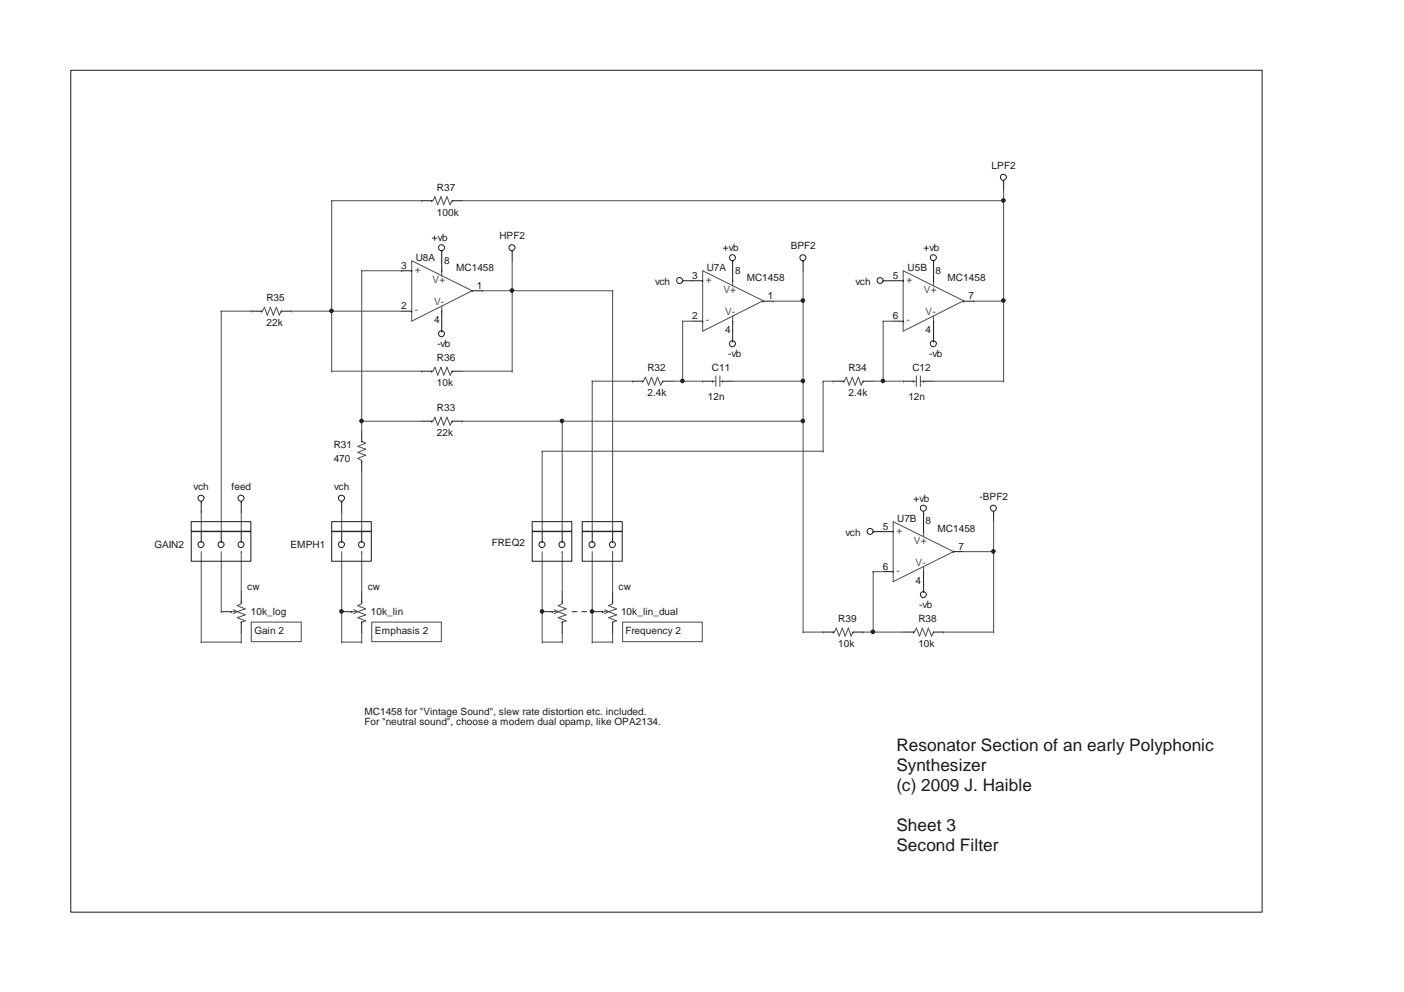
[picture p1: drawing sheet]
<svg xmlns="http://www.w3.org/2000/svg" width="297mm" height="210mm" viewBox="0 0 297 210" stroke-linecap="round" stroke-linejoin="round" font-family="sans-serif">
<g fill="none" stroke="#1b1b1b" stroke-width=".21">
<path d="M15 14.9h252v178.1h-252zM85 57.3h2.1M87.1 57.3h.1M89.2 42.5h2.1M91.3 42.5h.1M93.5 57.3h.1M93.5 55.2v2.1M95.7 42.5h.1M95.7 42.5h2.1M146.5 59.4h2.2M148.7 59.4h.1M155 59.4h.1"/>
<path d="M155 57.3v2.1M189 59.4h2.2M191.2 59.4h.1M197.5 59.4h.1M197.5 57.3v2.1M53.2 65.8h2.1M55.3 65.8h.1M59.5 65.8h.1M59.5 65.8h2.1M85 65.8h2.1M87.1 65.8h.1M89.2 78.5h2.1"/>
<path d="M91.3 78.5h.1M93.5 65.8h.1M93.5 65.8v2.2M95.7 78.5h.1M95.7 78.5h2.1M99.9 61.5h.1M99.9 61.5h2.1M146.5 68h2.2M148.7 68h.1M155 68h.1M155 68v2.1M161.4 63.7h.1"/>
<path d="M161.4 63.7h2.2M189 68h2.2M191.2 68h.1M197.5 68h.1M197.5 68v2.1M203.9 63.7h.1M203.9 63.7h2.1M76.5 93.4h.1M76.5 97.7h.1M76.5 91.2v2.2M76.5 97.7v2.1M89.2 89.1h2.1"/>
<path d="M91.3 89.1h.1M95.7 89.1h.1M95.7 89.1h2.1M133.8 80.7h2.2M136 80.7h.1M140.2 80.7h.1M140.2 80.7h2.1M148.7 80.7h2.1M150.8 80.7h.1M152.9 80.7h.1M152.9 80.7h2.1M176.3 80.7h2.1"/>
<path d="M178.4 80.7h.1M182.6 80.7h.1M182.6 80.7h2.1M191.2 80.7h2.1M193.3 80.7h.1M195.4 80.7h.1M195.4 80.7h2.1M186.8 112.5h2.2M189 112.5h.1M195.4 112.5h.1M195.4 110.4v2.1M201.7 116.7h.1"/>
<path d="M201.7 116.7h2.2M46.8 129.4h2.1M48.9 129.4h.1M51 131.6h.1M51 127.3h.1M51 125.2v2.1M51 131.6v2.1M72.3 129.4h2.1M74.4 129.4h.1M76.5 131.6h.1M76.5 127.3h.1M76.5 125.2v2.1"/>
<path d="M76.5 131.6v2.1M114.7 129.4h2.1M116.8 129.4h.1M118.9 131.6h.1M118.9 127.3h.1M118.9 125.2v2.1M118.9 131.6v2.1M125.3 129.4h2.2M127.5 129.4h.1M129.6 131.6h.1M129.6 127.3h.1M129.6 125.2v2.1"/>
<path d="M129.6 131.6v2.1M174.1 133.7h2.2M176.3 133.7h.1M180.5 133.7h.1M180.5 133.7h2.1M186.8 121h2.2M189 121h.1M191.2 133.7h2.1M193.3 133.7h.1M195.4 121h.1M195.4 121v2.1M197.5 133.7h.1"/>
<path d="M197.5 133.7h2.1"/>
<circle cx="42.5" cy="115.2" r=".64"/>
</g>
<g fill="none" stroke="#4b4b4b" stroke-width=".21">
<path d="M87.1 55.2l12.8 6.3-12.8 6.5zM91.3 42.5h.3l.4-.9 .6 1.7 .7-1.7 .6 1.7 .7-1.7 .6 1.7 .5-.8M93.5 57.3v1.1M148.7 57.3l12.7 6.3-12.7 6.5zM155 59.4v1.1M191.1 57.3l12.8 6.3-12.8 6.5zM197.5 59.4v1.1M55.3 65.8h.2l.5-.8 .5 1.7 .7-1.7 .6 1.7 .7-1.7 .6 1.7 .4-.9M91.3 78.5h.3l.4-.8 .6 1.7 .7-1.7 .6 1.7 .7-1.7 .6 1.7 .5-.9M93.5 64.7v1.1M151.5 79.6v2.2M152.3 79.6v2.2"/>
<path d="M155 66.9v1.1M193.9 79.6v2.2M194.7 79.6v2.2M197.5 66.9v1.1M76.5 93.4l.9 .4-1.7 .7 1.7 .6-1.7 .6 1.7 .6-1.7 .7 .8 .4v.2M91.3 89.1h.3l.4-.8 .6 1.7 .7-1.7 .6 1.7 .7-1.7 .6 1.7 .5-.9M136 80.7h.1l.5-.9 .6 1.7 .6-1.7 .7 1.7 .6-1.7 .7 1.7 .4-.8M150.8 80.7h.7M152.3 80.7h.6M178.4 80.7h.2l.5-.9 .5 1.7 .7-1.7 .6 1.7 .7-1.7 .6 1.7 .4-.8M193.3 80.7h.6M194.7 80.7h.7"/>
<path d="M189 110.4l12.7 6.3-12.7 6.4zM195.4 112.5v1M195.4 119.9v1.1M48.9 129.4h1.3M49.3 129l.9 .4M50.2 129.4l1.7 .7-1.7 .6 1.7 .7-.9 .2M50.2 129.4l-.9 .4M51 127.3v.4l-.8 .5 1.7 .6-1.7 .6M74.4 129.4h1.3M74.8 129l.9 .4M75.7 129.4l1.7 .7-1.7 .6 1.7 .7-.9 .2M75.7 129.4l-.9 .4"/>
<path d="M76.5 127.3v.4l-.8 .5 1.7 .6-1.7 .6M116.8 129.4h1.3M117.2 129l.9 .4M118.1 129.4l1.7 .7-1.7 .6 1.7 .7-.9 .2M118.1 129.4l-.9 .4M118.9 127.3v.4l-.8 .5 1.7 .6-1.7 .6M127.5 129.4h1.3M127.9 129l.9 .4M128.8 129.4l1.7 .7-1.7 .6 1.7 .7-.9 .2M128.8 129.4l-.9 .4M129.6 127.3v.4l-.8 .5 1.7 .6-1.7 .6M176.3 133.7h.2l.4-.8 .6 1.7 .7-1.7 .6 1.7 .7-1.7 .6 1.7 .4-.9"/>
<path d="M193.3 133.7h.1l.5-.8 .7 1.7 .5-1.7 .7 1.7 .6-1.7 .7 1.7 .4-.9"/>
</g>
<path d="M42.6 114.6l.1 .1z" fill="#1b1b1b"/>
<g fill="none" stroke="#1b1b1b" stroke-width=".21">
<path d="M42.6 114.6h.1M42.6 112.5v2.1"/>
<circle cx="42.5" cy="105.4" r=".64"/>
</g>
<path d="M42.6 106.1l.1 .1z" fill="#1b1b1b"/>
<g fill="none" stroke="#1b1b1b" stroke-width=".21">
<path d="M42.6 106.1h.1M42.6 106.1v2.2"/>
<circle cx="51" cy="115.2" r=".64"/>
</g>
<path d="M51 114.6l.1 .1z" fill="#1b1b1b"/>
<g fill="none" stroke="#1b1b1b" stroke-width=".21">
<path d="M51 114.6h.1M51 112.5v2.1"/>
<circle cx="51" cy="105.4" r=".64"/>
</g>
<path d="M51 106.1l.1 .1z" fill="#1b1b1b"/>
<g fill="none" stroke="#1b1b1b" stroke-width=".21">
<path d="M51 106.1h.1M51 106.1v2.2"/>
<circle cx="72.2" cy="115.2" r=".64"/>
</g>
<path d="M72.3 114.6l.1 .1z" fill="#1b1b1b"/>
<g fill="none" stroke="#1b1b1b" stroke-width=".21">
<path d="M72.3 114.6h.1M72.3 112.5v2.1"/>
<circle cx="72.2" cy="105.4" r=".64"/>
</g>
<path d="M72.3 106.1l.1 .1z" fill="#1b1b1b"/>
<g fill="none" stroke="#1b1b1b" stroke-width=".21">
<path d="M72.3 106.1h.1M72.3 106.1v2.2"/>
<circle cx="93.4" cy="52.4" r=".64"/>
</g>
<g fill="none" stroke="#1b1b1b" stroke-width=".21">
<path d="M93.5 53.1h.1M93.5 53.1v2.1"/>
<circle cx="93.4" cy="70.6" r=".64"/>
</g>
<path d="M93.5 70.1v.1z" fill="#1b1b1b"/>
<g fill="none" stroke="#1b1b1b" stroke-width=".21">
<path d="M93.5 70.1h.1M93.5 68v2.1"/>
<circle cx="76.5" cy="115.2" r=".64"/>
</g>
<path d="M76.5 114.6l.1 .1z" fill="#1b1b1b"/>
<g fill="none" stroke="#1b1b1b" stroke-width=".21">
<path d="M76.5 114.6h.1M76.5 112.5v2.1"/>
<circle cx="129.6" cy="115.2" r=".64"/>
</g>
<path d="M129.6 114.6l.1 .1z" fill="#1b1b1b"/>
<g fill="none" stroke="#1b1b1b" stroke-width=".21">
<path d="M129.6 114.6h.1M129.6 112.5v2.1"/>
<circle cx="125.2" cy="115.2" r=".64"/>
</g>
<path d="M125.3 114.6l.1 .1z" fill="#1b1b1b"/>
<g fill="none" stroke="#1b1b1b" stroke-width=".21">
<path d="M125.3 114.6h.1M125.3 112.5v2.1"/>
<circle cx="155" cy="54.5" r=".64"/>
</g>
<path d="M155 55.2l.1 .1z" fill="#1b1b1b"/>
<g fill="none" stroke="#1b1b1b" stroke-width=".21">
<path d="M155 55.2h.1M155 55.2v2.1"/>
<circle cx="155" cy="72.7" r=".64"/>
</g>
<path d="M155 72.2l.1 .1z" fill="#1b1b1b"/>
<g fill="none" stroke="#1b1b1b" stroke-width=".21">
<path d="M155 72.2h.1M155 70.1v2.1"/>
<circle cx="143.8" cy="59.3" r=".64"/>
</g>
<path d="M144.4 59.4l.1 .1z" fill="#1b1b1b"/>
<g fill="none" stroke="#1b1b1b" stroke-width=".21">
<path d="M144.4 59.4h.1M144.4 59.4h2.1"/>
<circle cx="118.9" cy="115.2" r=".64"/>
</g>
<path d="M118.9 114.6l.1 .1z" fill="#1b1b1b"/>
<g fill="none" stroke="#1b1b1b" stroke-width=".21">
<path d="M118.9 114.6h.1M118.9 112.5v2.1"/>
<circle cx="197.5" cy="54.5" r=".64"/>
</g>
<path d="M197.5 55.2l.1 .1z" fill="#1b1b1b"/>
<g fill="none" stroke="#1b1b1b" stroke-width=".21">
<path d="M197.5 55.2h.1M197.5 55.2v2.1"/>
<circle cx="197.5" cy="72.7" r=".64"/>
</g>
<path d="M197.5 72.2l.1 .1z" fill="#1b1b1b"/>
<g fill="none" stroke="#1b1b1b" stroke-width=".21">
<path d="M197.5 72.2h.1M197.5 70.1v2.1"/>
<circle cx="186.2" cy="59.3" r=".64"/>
</g>
<path d="M186.8 59.4l.1 .1z" fill="#1b1b1b"/>
<g fill="none" stroke="#1b1b1b" stroke-width=".21">
<path d="M186.8 59.4h.1M186.8 59.4h2.2"/>
<circle cx="46.8" cy="115.2" r=".64"/>
</g>
<path d="M46.8 114.6l.1 .1z" fill="#1b1b1b"/>
<g fill="none" stroke="#1b1b1b" stroke-width=".21">
<path d="M46.8 114.6h.1M46.8 112.5v2.1"/>
<circle cx="114.7" cy="115.2" r=".64"/>
</g>
<path d="M114.7 114.6l.1 .1z" fill="#1b1b1b"/>
<g fill="none" stroke="#1b1b1b" stroke-width=".21">
<path d="M114.7 114.6h.1M114.7 112.5v2.1"/>
<circle cx="212.3" cy="37.5" r=".64"/>
</g>
<path d="M212.3 38.2l.1 .1z" fill="#1b1b1b"/>
<g fill="none" stroke="#1b1b1b" stroke-width=".21">
<path d="M212.3 38.2h.1M212.3 38.2v2.2"/>
<circle cx="169.9" cy="54.5" r=".64"/>
</g>
<path d="M169.9 55.2l.1 .1z" fill="#1b1b1b"/>
<g fill="none" stroke="#1b1b1b" stroke-width=".21">
<path d="M169.9 55.2h.1M169.9 55.2v2.1"/>
<circle cx="108.3" cy="52.4" r=".64"/>
</g>
<g fill="none" stroke="#1b1b1b" stroke-width=".21">
<path d="M108.4 53.1h.1M108.4 53.1v2.1"/>
<circle cx="195.4" cy="107.5" r=".64"/>
</g>
<path d="M195.4 108.3h.1z" fill="#1b1b1b"/>
<g fill="none" stroke="#1b1b1b" stroke-width=".21">
<path d="M195.4 108.3h.1M195.4 108.3v2.1"/>
<circle cx="195.4" cy="125.8" r=".64"/>
</g>
<path d="M195.4 125.2l.1 .1z" fill="#1b1b1b"/>
<g fill="none" stroke="#1b1b1b" stroke-width=".21">
<path d="M195.4 125.2h.1M195.4 123.1v2.1"/>
<circle cx="184.1" cy="112.4" r=".64"/>
</g>
<path d="M184.7 112.5l.1 .1z" fill="#1b1b1b"/>
<g fill="none" stroke="#1b1b1b" stroke-width=".21">
<path d="M184.7 112.5h.1M184.7 112.5h2.1"/>
<circle cx="210.2" cy="107.5" r=".64"/>
</g>
<path d="M210.2 108.3h.1z" fill="#1b1b1b"/>
<path d="M210.2 108.3h.1M210.2 108.3v2.1" fill="none" stroke="#1b1b1b" stroke-width=".21"/>
<g fill="none" stroke="#4b4b4b" stroke-width=".21">
<path d="M70.2 42.5h.1M70.2 42.5v36M70.2 42.5h19M76.5 57.3h.1M76.5 57.3v33.9M76.5 57.3h8.5M85 57.3h.1M89.2 42.5h.1M97.8 42.5h114.5M108.4 55.2v23.3M169.9 57.3v76.4M212.3 42.5h.1"/>
<path d="M212.3 40.4v40.3M46.8 65.8h.1M46.8 65.8v46.7M46.8 65.8h6.4M53.2 65.8h.1M61.6 65.8h.1M61.6 65.8h23.4M70.2 65.8h.1M70.2 78.5h.1M70.2 78.5h19M89.2 78.5h.1M97.8 78.5h10.6"/>
<path d="M102 61.5h.1M102 61.5h27.6M108.4 61.5h.1M108.4 78.5h.1M129.6 61.5h.1M129.6 61.5v51M144.4 68h.1M144.4 68v12.7M144.4 68h2.1M163.6 63.7h.1M163.6 63.7h6.3M169.9 63.7h.1"/>
<path d="M186.8 68h.1M186.8 68h2.2M186.8 68v12.7M206 63.7h.1M206 63.7h6.3M212.3 63.7h.1M76.5 89.1h.1M76.5 99.8v12.7M76.5 89.1h12.7M97.8 89.1h.1M97.8 89.1h72.1M114.7 95.5h.1"/>
<path d="M114.7 95.5v17M114.7 95.5h59.4M118.9 89.1h.1M118.9 89.1v23.4M125.3 80.7h.1M125.3 80.7v31.8M125.3 80.7h8.5M133.8 80.7h.1M142.3 80.7h6.4M144.4 80.7h.1M148.7 80.7h.1M155 80.7h14.9"/>
<path d="M169.9 89.1h.1M169.9 80.7h.1M174.1 95.5h.1M174.1 80.7h.1M174.1 80.7h2.2M174.1 80.7v14.8M176.3 80.7h.1M184.7 80.7h6.5M186.8 80.7h.1M191.2 80.7h.1M197.5 80.7h14.8M212.3 80.7h.1"/>
<path d="M42.6 108.3h.1M42.6 108.3v4.2M42.6 116.7v19.2M46.8 116.7v12.7M51 108.3h.1M51 116.7h.1M51 108.3v4.2M51 116.7v8.5M72.3 108.3h.1M72.3 108.3v4.2M72.3 116.7v19.2M76.5 116.7h.1"/>
<path d="M76.5 112.5h.1M76.5 116.7v8.5M114.7 116.7v19.2M118.9 116.7h.1M118.9 116.7v8.5M125.3 116.7v19.2M129.6 116.7h.1M129.6 116.7v8.5M203.9 116.7h6.3M210.2 116.7h.1M210.2 110.4v23.3M42.6 135.9h.1"/>
<path d="M42.6 135.9h8.4M46.8 129.4h.1M51 133.7h.1M51 135.9h.1M51 133.7v2.2M72.3 135.9h.1M72.3 129.4h.1M72.3 135.9h4.2M76.5 135.9h.1M76.5 133.7h.1M76.5 133.7v2.2M114.7 129.4h.1"/>
<path d="M114.7 135.9h.1M114.7 135.9h4.2M118.9 133.7h.1M118.9 135.9h.1M118.9 133.7v2.2M125.3 129.4h.1M125.3 135.9h.1M125.3 135.9h4.3M129.6 133.7h.1M129.6 135.9h.1M129.6 133.7v2.2M169.9 133.7h.1"/>
<path d="M169.9 133.7h4.2M174.1 133.7h.1M182.6 133.7h.1M182.6 133.7h8.6M184.7 121h.1M184.7 133.7h.1M184.7 121h2.1M184.7 121v12.7M199.6 133.7h.1M199.6 133.7h10.6M210.2 133.7h.1"/>
</g>
<circle cx="72.3" cy="129.4" r=".38" fill="#1b1b1b"/>
<circle cx="72.3" cy="129.4" r=".38" fill="none" stroke="#1b1b1b" stroke-width=".21"/>
<circle cx="114.7" cy="129.4" r=".38" fill="#1b1b1b"/>
<circle cx="114.7" cy="129.4" r=".38" fill="none" stroke="#1b1b1b" stroke-width=".21"/>
<circle cx="125.3" cy="129.4" r=".38" fill="#1b1b1b"/>
<circle cx="125.3" cy="129.4" r=".38" fill="none" stroke="#1b1b1b" stroke-width=".21"/>
<circle cx="144.4" cy="80.6" r=".38" fill="#1b1b1b"/>
<circle cx="144.4" cy="80.6" r=".38" fill="none" stroke="#1b1b1b" stroke-width=".21"/>
<circle cx="76.5" cy="89.1" r=".38" fill="#1b1b1b"/>
<circle cx="76.5" cy="89.1" r=".38" fill="none" stroke="#1b1b1b" stroke-width=".21"/>
<circle cx="186.8" cy="80.6" r=".38" fill="#1b1b1b"/>
<circle cx="186.8" cy="80.6" r=".38" fill="none" stroke="#1b1b1b" stroke-width=".21"/>
<circle cx="70.1" cy="65.8" r=".38" fill="#1b1b1b"/>
<circle cx="70.1" cy="65.8" r=".38" fill="none" stroke="#1b1b1b" stroke-width=".21"/>
<circle cx="108.3" cy="61.5" r=".38" fill="#1b1b1b"/>
<circle cx="108.3" cy="61.5" r=".38" fill="none" stroke="#1b1b1b" stroke-width=".21"/>
<circle cx="118.9" cy="89.1" r=".38" fill="#1b1b1b"/>
<circle cx="118.9" cy="89.1" r=".38" fill="none" stroke="#1b1b1b" stroke-width=".21"/>
<circle cx="169.9" cy="80.6" r=".38" fill="#1b1b1b"/>
<circle cx="169.9" cy="80.6" r=".38" fill="none" stroke="#1b1b1b" stroke-width=".21"/>
<circle cx="169.9" cy="63.6" r=".38" fill="#1b1b1b"/>
<circle cx="169.9" cy="63.6" r=".38" fill="none" stroke="#1b1b1b" stroke-width=".21"/>
<circle cx="212.3" cy="63.6" r=".38" fill="#1b1b1b"/>
<circle cx="212.3" cy="63.6" r=".38" fill="none" stroke="#1b1b1b" stroke-width=".21"/>
<circle cx="212.3" cy="42.4" r=".38" fill="#1b1b1b"/>
<circle cx="212.3" cy="42.4" r=".38" fill="none" stroke="#1b1b1b" stroke-width=".21"/>
<circle cx="184.7" cy="133.7" r=".38" fill="#1b1b1b"/>
<circle cx="184.7" cy="133.7" r=".38" fill="none" stroke="#1b1b1b" stroke-width=".21"/>
<circle cx="169.9" cy="89.1" r=".38" fill="#1b1b1b"/>
<circle cx="169.9" cy="89.1" r=".38" fill="none" stroke="#1b1b1b" stroke-width=".21"/>
<circle cx="210.2" cy="116.7" r=".38" fill="#1b1b1b"/>
<g fill="none" stroke="#1b1b1b" stroke-width=".21">
<path d="M40.5 112.5h12.6v6.3h-12.6zM40.5 110.4h12.6v2h-12.6zM70.2 112.5h8.4v6.3h-8.4zM70.2 110.4h8.4v2h-8.4zM112.6 112.5h8.4v6.3h-8.4zM112.6 110.4h8.4v2h-8.4zM123.2 112.5h8.4v6.3h-8.4zM123.2 110.4h8.4v2h-8.4z"/>
<circle cx="210.2" cy="116.7" r=".38"/>
</g>
<path d="M121.1 129.4h4.2" fill="none" stroke="#1b1b1b" stroke-width=".21" stroke-dasharray="1 1 1 1 1 1 1 1"/>
<path d="M53.2 131.6h10.5v4.2h-10.5zM78.6 131.6h14.8v4.2h-14.8zM131.7 131.6h16.9v4.2h-16.9z" fill="none" stroke="#4b4b4b" stroke-width=".21"/>
<g font-size="3.6" fill="#1b1b1b">
<text x="189.6" y="158.9">Resonator Section of an early Polyphonic</text>
<text x="189.6" y="163.1">Synthesizer</text>
<text x="189.6" y="167.4">(c) 2009 J. Haible</text>
<text x="189.6" y="175.8">Sheet 3</text>
<text x="189.6" y="180.1">Second Filter</text>
</g>
<g font-size="2.1" fill="#1b1b1b">
<text x="209.8" y="35.7">LPF2</text>
<text x="92.4" y="40.4">R37</text>
<text x="92.4" y="45.6">100k</text>
<text x="91.3" y="50.9">+vb</text>
<text x="105.7" y="50.5">HPF2</text>
<text x="152.9" y="53.1">+vb</text>
<text x="167.3" y="52.6">BPF2</text>
<text x="195.4" y="53.1">+vb</text>
<text x="84.9" y="56.9">3</text>
<text x="88" y="55.2">U8A</text>
<text x="94" y="55.9">8</text>
<text x="96.5" y="57.3">MC1458</text>
<text x="146.5" y="59">3</text>
<text x="149.5" y="57.3">U7A</text>
<text x="155.5" y="58">8</text>
<text x="158" y="59.4">MC1458</text>
<text x="188.9" y="59">5</text>
<text x="192" y="57.3">U5B</text>
<text x="197.9" y="58">8</text>
<text x="200.5" y="59.4">MC1458</text>
<text x="56.4" y="63.6">R35</text>
<text x="84.9" y="65.4">2</text>
<text x="100.9" y="61.1">1</text>
<text x="138.6" y="60.3">vch</text>
<text x="162.5" y="63.2">1</text>
<text x="181" y="60.3">vch</text>
<text x="204.9" y="63.2">7</text>
<text x="56.4" y="69">22k</text>
<text x="91.8" y="68.4">4</text>
<text x="146.5" y="67.5">2</text>
<text x="153.4" y="70.5">4</text>
<text x="188.9" y="67.5">6</text>
<text x="195.8" y="70.5">4</text>
<text x="92.4" y="76.4">R36</text>
<text x="92.5" y="73.5">-vb</text>
<text x="154.1" y="75.6">-vb</text>
<text x="196.6" y="75.6">-vb</text>
<text x="92.4" y="81.8">10k</text>
<text x="137" y="83.9">2.4k</text>
<text x="137" y="78.5">R32</text>
<text x="150.6" y="78.5">C11</text>
<text x="179.5" y="83.9">2.4k</text>
<text x="179.5" y="78.5">R34</text>
<text x="193" y="78.5">C12</text>
<text x="92.4" y="87">R33</text>
<text x="149.8" y="84.7">12n</text>
<text x="192.2" y="84.7">12n</text>
<text x="70.6" y="94.9">R31</text>
<text x="92.4" y="92.3">22k</text>
<text x="70.6" y="97.8">470</text>
<text x="41" y="103.6">vch</text>
<text x="49" y="103.6">feed</text>
<text x="70.7" y="103.6">vch</text>
<text x="193.3" y="106.1">+vb</text>
<text x="207.3" y="105.7">-BPF2</text>
<text x="178.9" y="113.3">vch</text>
<text x="186.8" y="112.1">5</text>
<text x="189.8" y="110.4">U7B</text>
<text x="195.8" y="111">8</text>
<text x="198.4" y="112.5">MC1458</text>
<text x="32.7" y="115.9">GAIN2</text>
<text x="61.5" y="115.9">EMPH1</text>
<text x="104" y="115.5">FREQ2</text>
<text x="202.8" y="116.3">7</text>
<text x="52.3" y="124.8">cw</text>
<text x="77.8" y="124.8">cw</text>
<text x="130.9" y="124.8">cw</text>
<text x="186.8" y="120.5">6</text>
<text x="193.7" y="123.5">4</text>
<text x="53.1" y="130.1">10k_log</text>
<text x="78.5" y="130.1">10k_lin</text>
<text x="131.4" y="130.1">10k_lin_dual</text>
<text x="177.4" y="131.6">R39</text>
<text x="194.3" y="131.6">R38</text>
<text x="194.5" y="128.6">-vb</text>
<text x="53.8" y="134.2">Gain 2</text>
<text x="79.3" y="134.2">Emphasis 2</text>
<text x="132.3" y="134.2">Frequency 2</text>
<text x="177.4" y="136.9">10k</text>
<text x="194.3" y="136.9">10k</text>
<text x="77.1" y="151.2">MC1458 for &quot;Vintage Sound&quot;, slew rate distortion etc. included.</text>
<text x="77.1" y="153.5">For &quot;neutral sound&quot;, choose a modern dual opamp, like OPA2134.</text>
</g>
<g font-size="2.1" fill="#4b4b4b">
<text x="87.8" y="57.7">+</text>
<text x="91.5" y="59.8">V+</text>
<text x="149.3" y="59.8">+</text>
<text x="191.8" y="59.8">+</text>
<text x="91.8" y="64.5">V-</text>
<text x="153.1" y="61.9">V+</text>
<text x="195.5" y="61.9">V+</text>
<text x="87.8" y="66.3">-</text>
<text x="149.3" y="68.4">-</text>
<text x="153.4" y="66.7">V-</text>
<text x="191.8" y="68.4">-</text>
<text x="195.8" y="66.7">V-</text>
<text x="189.6" y="112.9">+</text>
<text x="193.4" y="115">V+</text>
<text x="193.7" y="119.7">V-</text>
<text x="189.6" y="121.4">-</text>
</g>
</svg>
